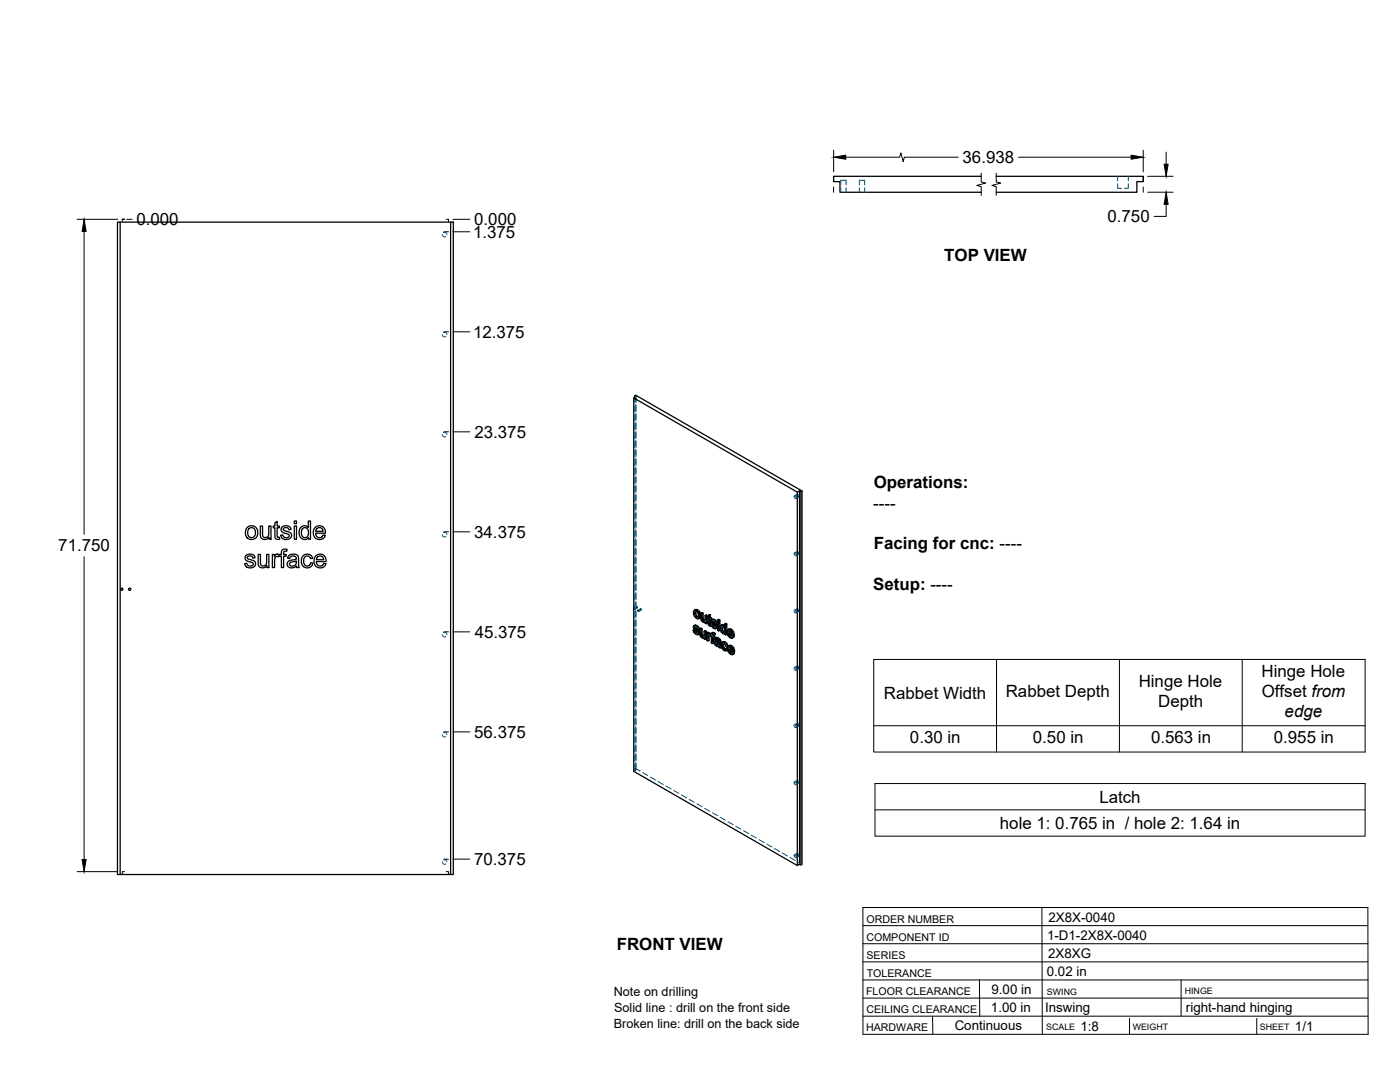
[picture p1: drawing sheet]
<svg xmlns="http://www.w3.org/2000/svg" width="559mm" height="432mm" viewBox="0 0 559 432" stroke-linecap="round" stroke-linejoin="round" font-family="sans-serif">
<!-- layer: Visible -->
<g fill="none" stroke="#000" stroke-width=".51">
<path d="M391.6 70.4h-58.9v2.1h2.6v4.2h56.3M397.6 70.4h58.7v2.1h-2.5v4.2h-56.2M48 88.6h131.9M179.9 88.6h1v260.4h-1zM253 158.8l65.2 37.6M253.3 158l.6 .3-.9 .5v149l65.2 37.6M253.3 158.6v-.6l.5-.3 66.3 38.2M318.2 196.4l.9-.5v149l-.9 .5zM319.1 195.9l.6 .3v149l-.6-.3M319.7 196.2l.4-.3v149.1l-.4 .2M98.8 210.4l1.4-.6a2.66 2.66 0 0 1 2.6 3.7 2.66 2.66 0 0 1-4.5 .6l-.3-1.1a2.82 2.82 0 0 1 .8-2.6zM99.4 210.9l.7-.3a1.97 1.97 0 0 1 1.9 2 1.97 1.97 0 0 1-2 1.9l-.7-.4-.4-1 .1-1.3z"/>
<path d="M103.9 209.9h.9v3a1.32 1.32 0 0 0 1.3 1.7 1.32 1.32 0 0 0 1.2-1.9v-2.8h.9v5.3h-.8v-.8a1.88 1.88 0 0 1-2.3 .8 1.88 1.88 0 0 1-1.2-2zM109.7 208.6l.9-.5v1.8h.9v.7h-.9v3.4l.2 .4h.7l.1 .8a1.3 1.3 0 0 1-1.5-.1 1.3 1.3 0 0 1-.4-1.4v-3.1h-.6v-.7h.6zM112.5 210.4l1.2-.6a1.92 1.92 0 0 1 2.5 1.5l-.9 .1a1.1 1.1 0 0 0-1.1-.9 1.1 1.1 0 0 0-1.1 1l.3 .2a3.4 3.4 0 0 1 2.9 1.4 2.19 2.19 0 0 1-1.5 2.2 2.19 2.19 0 0 1-2.5-.8l-.3-.9 .9-.1 .7 1h1.3a.75 .75 0 0 0 .5-.9 .75 .75 0 0 0-.9-.6 2.08 2.08 0 0 1-2.3-1.7zM117.5 209.9h.8v5.3h-.8zM117.5 207.9h.8v1.1h-.8zM120.1 210.5l1-.6a1.85 1.85 0 0 1 2 .6v-2.6h.8v7.3h-.8v-.7a2.17 2.17 0 0 1-2.6 .5 2.17 2.17 0 0 1-1.1-2.4zM120.7 211l.6-.4a2.07 2.07 0 0 1 1.8 1.3 2.07 2.07 0 0 1-.4 2.2l-.7 .4a2.09 2.09 0 0 1-1.7-1.3 2.09 2.09 0 0 1 .4-2.2zM125.7 210.5l1.6-.7a2.46 2.46 0 0 1 2.6 3h-3.9l.2 1a1.47 1.47 0 0 0 1.5 .8 1.47 1.47 0 0 0 1.2-1.1l1 .1-.4 .8-.6 .6-1.2 .3a2.78 2.78 0 0 1-2.6-1.7 2.78 2.78 0 0 1 .6-3.1zM126.5 210.9l.7-.3 .9 .1 .7 .6 .1 .7h-2.9zM98.1 221.7l1.2-.5a1.92 1.92 0 0 1 2.5 1.4l-.9 .1a1.1 1.1 0 0 0-1.1-.9 1.1 1.1 0 0 0-1 1.1l.2 .2a3.4 3.4 0 0 1 2.9 1.4 2.19 2.19 0 0 1-1.5 2.1 2.19 2.19 0 0 1-2.4-.8l-.4-.9 .9-.1 .8 1h1.2a.76 .76 0 0 0 .6-.9 .76 .76 0 0 0-.9-.6 2.08 2.08 0 0 1-2.4-1.6zM103.1 221.3h.8v2.9a1.32 1.32 0 0 0 1.4 1.7 1.32 1.32 0 0 0 1.1-1.8v-2.8h.9v5.2h-.8v-.8a1.88 1.88 0 0 1-2.2 .9 1.88 1.88 0 0 1-1.2-2.1zM108.7 221.3h.8v.8a1.27 1.27 0 0 1 2-.7l.8-.1v-.6a1.5 1.5 0 0 1 .7-1.5 1.5 1.5 0 0 1 1.6 0l-.2 .8a.81 .81 0 0 0-.8 0 .81 .81 0 0 0-.4 .8v.5h1v.7h-1v4.5h-.9v-4.5h-.8v-.4l-.2 .7a1.16 1.16 0 0 0-1.4 .1 1.16 1.16 0 0 0-.3 1.4v2.7h-.9z"/>
<path d="M115.1 221.8a2.41 2.41 0 0 1 4 .7l.3 4h-.9l-.2-.6a2.04 2.04 0 0 1-2.1 .8 2.04 2.04 0 0 1-1.6-1.8l.1-.2a2.01 2.01 0 0 1 2-1.2l.4-.1a.85 .85 0 0 0 1.1-.8 .85 .85 0 0 0-1.2-.7l-.9 .2-.5 .8-.8-.1zM115.7 224.7l2.6-.8a1.49 1.49 0 0 1-.8 1.9 1.49 1.49 0 0 1-2-.7zM120.9 221.9l1.1-.7 1.5 .1 .8 .5 .5 1-.9 .1a1.48 1.48 0 0 0-2-.9 1.48 1.48 0 0 0-.7 2.1l.1 .8a1.34 1.34 0 0 0 1.5 1 1.34 1.34 0 0 0 1.2-1.3l.9 .1-.4 1a2.49 2.49 0 0 1-3.3 .5 2.49 2.49 0 0 1-.8-3.2zM126 221.9l1.5-.8a2.46 2.46 0 0 1 2.7 3h-4l.3 1 .8 .7a1.42 1.42 0 0 0 1.9-1l.9 .1-.3 .7-.6 .7-1.2 .3a2.8 2.8 0 0 1-2.6-1.7 2.8 2.8 0 0 1 .6-3zM126.7 222.3l.7-.4 1 .1 .6 .6 .2 .8h-2.9zM276.6 251.5l.9 1.4 .6 .4 .6-.1M276.9 249.8l.6-.3 .8 .2 .9 1.4-.5 .3-.1-.6M277.3 244.8l.3-.8 1 .7 .1 1.4-.3 .4-.4-.1M277.3 251.3l-.7 .2 .5 .2M277.3 252.3l.5 .4 .4-.3M277.4 250.9l1 .9 .5-.2M277.4 251.5l-.3 .2 .2 .6 .4-.3"/>
<path d="M277.5 249.5l-.7 .5v.6l1.6 2M277.5 250.3l-.3 .3 .5-.2M277.5 245.8l.5 .6 .5-.3M277.6 251.6l.8 .9M277.6 250.3l.6 .7M277.7 249.9l.5 .4 .5-.2M277.7 244.5l-.4 .3v.5l.2 .5 .4-.3M277.7 250.4l1 1M277.7 250.4h-.5M277.7 249.5l-.7 .2M277.8 252.7l.4 .1M277.8 244v1.2l.9 1"/>
<path d="M277.8 250.6l-.4 .3-.2-.3M278 243.6l.9 1 .5-.3M278.1 249.7l-.8 .1M278.2 250.3l.4 .5 .4-.3M278.4 252.6l-.1 .2M278.4 251.8l.3 .5 .5-.3M278.5 243.4l-.5 .2-.8-.1M278.6 251.3l.7 1.2-.7 .8M278.7 252.3l.1 .5 .5-.3M278.8 252.8l-.1 .4 .4-.3M278.9 244.6l.4 1.3 .4-.3M279.1 246.7a1.85 1.85 0 0 1-2.3-2.2l.1-.7 .8-.6 .6 .1 .8 .6 .6 1.7-.2 .8-.6 .5"/>
<path d="M279.3 245.9l-.2 .8 .4-.3M279.3 250.9l.5 .3 .4-.3M279.8 251.2v2.2l.4-.2M279.8 253.4l.2 .4 .4-.2M280 253.8l.3 .3 .5-.2M280.2 245v2.2l.5-.3M280.2 247.2l.2 .4 .4-.3M280.3 254.1l.4 .1M280.4 247.6l.3 .3 .5-.2M280.6 244.7l-.4 .3-.4-.3M280.7 247.9l.4 .1M280.9 254l-.6-.7-.1-2.4-.4-.2-.5 .2 .1 2.7 .8 .9h.9v.4l.3 .3"/>
<path d="M281 251.9l.4 .3 .5-.3M281.1 254.5l-.2 .1M281.4 247.7l-.7-.6-.1-2.4-.4-.3-.4 .3v2.5l.7 1 1 .1M281.4 245.7l.5 .2 .4-.2M281.4 252.2v3l.5-.3v-3l-.4-.2-.5 .2v1.9l-.3 .4 .2-.1M281.5 248.3v.4l.4 .2M281.5 248.3l-.2 .1M281.9 245.9v3l.4-.2v-3l-.4-.3-.5 .3v1.9l-.3 .4 .2-.1M282.3 246.6l.3 .2 .2 2.6 .8 .5 .3-.2M282.6 246l-.3 .2 .3 .2v-.8l.9-.3v1.1l.5 .2v.4l-.5 .3v-.4M283 253.5l-.4 .2v.5l.4-.2M283 252.9v-.4l-.4-.2-.5 .3v3l.5 .2"/>
<path d="M283 252.5l-.5 .3-.4-.2M283.1 253.6l-.1 1.9-.4 .3v-1.6M283.1 253.6l.4 .2M283.1 253.6l-.5 .1M283.1 245.6v1l.4-.2M283.1 246.6l.4 .3 .5-.3M283.1 253l.4 .4M283.3 252.7l-.8 .5v-.4M283.3 249.3l.2 .1M283.5 249.4l.1 .5M283.5 252.8l-.8 .2M283.5 252.8l-.7 .2"/>
<path d="M283.5 245.3l-.9 .3M283.5 253.3v.4l.4 .3v2.6l.5 .2M283.5 253.5l-.1 .4M283.5 248.8l-.4 .3v-2.1l.4 .3 .3 1.8M283.6 248.9l-.5 .2M283.8 249.1l.8 1.4 .7 .4 .5-.1M283.8 249.1l-.6 .1M283.8 249.1h.1M283.8 249.3l-.3 .1M284 247.4l.6-.3 .6 .1 .8 .7 .3 .8-.5 .3-.1-.6M284.1 252.7l.9-.2 .5 .3-.1 .4-.4 .3v-.4M284.3 248h.5l1 1"/>
<path d="M284.4 253.8l.5 .3 .4-.2M284.4 248.9l-.6 .2 .4 .2M284.4 249.9l.5 .4 .4-.3M284.5 248.5l1 .9 .5-.2M284.6 249.1l-.4 .2 .1 .4 .1 .2 .5-.3M284.6 247.9l-.3 .3 .5-.3 .6 .7M284.6 247.1l-.7 .5v.7l1.6 1.9M284.6 252.4l-.6 .4-.1 .8-.4-.3 .4-.2-.4-.3M284.6 252.8l.4 .3 .5-.3M284.7 249.2l.8 .9M284.8 253.3l.5 .6v.4l-.4 .2v-.4M284.8 254.5v2.1l-.4 .2v-2.6l.5 .3"/>
<path d="M284.8 247.5l.5 .4 .5-.2M284.9 247.1l-.8 .3M284.9 250.3l.4 .1M284.9 248.2l-.4 .3-.2-.3M285 253.5l-.6-.3v.6l.4-.2M285.1 252.5l-.9 .1M285.2 247.3l-.4 .2-.4-.1M285.3 256l.5-.3 1 .3M285.3 247.9l.4 .5 .4-.2M285.4 254.7l.9-.3 1.2 .9 .4 3.1-.5 .2-.1-.4M285.5 250.2l-.1 .2M285.5 249.4l.3 .5 .5-.3"/>
<path d="M285.6 256.5l.1-.1a.86 .86 0 0 1 1.1 1M285.6 257.1l.4 .4 .5-.3M285.7 256.4l-.2 .3M285.7 248.9l.7 1.2-.7 .8M285.8 255.7l-.7 .5 .1 .9 .9 .8h.8l.1 .5 .4 .2M285.8 249.9l.1 .5 .5-.3M285.9 256.5l-.4 .2 .1 .4 .5-.2M285.9 250.4l-.1 .4 .5-.3M286 256.5l.8 .8M286 255.2l-.4 .3a.8 .8 0 0 1 .9-.1 .8 .8 0 0 1 .4 .8l-1.2-.3M286 255.2h.1M286 257.5l.5 .1"/>
<path d="M286.1 255.7l-.7 .2M286.2 254.4l-1 .4-.1 .3 .5 .4M286.3 254.9l.5 .4 .5-.3M286.4 248.6l.5 .2 .4-.2M286.4 247.4l.5 .3 .4-.3M286.5 257.6l.3-.1zM286.7 254.6l-.4 .3-.6-.2M286.8 255.3l.3 .4 .5-.3M286.9 247.7v.6l.4-.3v-.6l-.4-.2-.5 .2v.6l.5 .3M286.9 248.3l.4 .3v3l-.4 .2v-3M286.9 248.3l-.5 .3v3l.5 .2M287.1 255.7l.2 .4 .4-.2"/>
<path d="M287.3 256.1v2.1l.5-.3M287.8 249.6l.8-.3 .6 .3M288.1 250.1l.7 .2 .4 .9v1.1l-.6 .1M288.1 251.9l.5 .5 .4-.2M288.1 250.1l-.2 .8M288.2 256.3l.7-.3 .6 .2 .6 .6 .4 .9-.4 .3-.4-.9M288.3 257.6l.2 1 .5-.3M288.3 250.6l-.4 .3v.5l.2 .5 .4-.3M288.4 249.3l-.9 .7v1.5l.7 1.1 .7 .4 .4-.2v.4l.4 .2M288.4 250.1v1.3l.8 .8M288.5 258.6l.5 .6 .5-.3M288.5 249.7l.4 .3"/>
<path d="M288.8 257.3l-.5 .3 .4-.8 1.4 1.2M288.8 256.8l.1 1.4 .7 .8M288.9 256l-.5 .3a2.1 2.1 0 0 0 1.4 3.4M289 249.4l-.5 .3-.6-.2M289 256.5l.7 .6 .5-.2M289.2 249l.5 .3 .4-.3M289.3 252.8l-.2 .1M289.5 256.2l-.5 .3-.6-.2M289.7 249.3v4.1l.4-.2v-4.2l-.4-.2-.5 .2v1.5l-.3-.5 .3-.1M289.7 258.8l-.2 .4h-.5M290.4 259l-.6 .7 .6-.4M290.4 258.7l-.7 .1 .4 .3"/>
<path d="M290.9 253.5l.6 .6 .4-.3M291.1 252l-.4 .2 1.4 .8-.7-1.2-.5-.1-.2 .5M291.2 251.7l-.1 .3 .9 .5M291.2 252.9l.9 1M291.3 258.5l-.5 .3 1.5 .8-.8-1.3h-.4l-.3 .5M291.3 258.3v.2l.8 .5M291.4 253.3l-.5 .2-.2-.9 1.9 1.1M291.4 259.5l.8 1M291.4 251.4l.9 .9 .4-.3M291.5 254.1l.4 .1M291.5 259.8l-.5 .3-.2-.9 2 1.1M291.6 257.9l.8 .9 .5-.2"/>
<path d="M291.9 251.1l-1.3 .2M292 257.7l-1.3 .1M292.1 253.9l.5 .3 .5-.3M292.1 253.9l-.1 .2M292.3 252.3l.3 1.3 .5-.3M292.4 258.8l.4 1.4 .4-.3M292.5 253.7l-.4 .2M292.6 253.6l.5-.1v-.5l-.7-1.5-1.1-.6-.7 .4-.4 1.1 .4 1.3 1.3 1 .7-.5M292.7 253.7l.4 .2-.2 .3-.6 .4M291 260.1l.6 .6 .4-.3M291.6 260.7l.4 .1M292.3 260.4l.4 .4 .5-.3"/>
<path d="M292.3 260.4l-.2 .3M292.6 260.2l-.3 .2M292.8 260.2l.4-.2v-.7l-.7-1.3-1-.5-.8 .3-.4 1 .4 1.4 1.2 1h.6l.2-.4M292.8 260.2l.3 .5-.7 .5M48 349v-260.4h-1.1v260.4h133"/>
<circle cx="48.6" cy="235.2" r=".46"/>
<circle cx="51.8" cy="235.2" r=".46"/>
<circle cx="253.2" cy="242.9" r=".24"/>
<circle cx="254.8" cy="243.8" r=".24"/>
</g>
<!-- layer: Hidden -->
<g fill="none" stroke="#00557f" stroke-width=".4">
<path d="M335.6 73.7v-1.8h2.1v1.8M335.6 74.9v1.8M337.7 74.9v1.8M343 73.7v-1.8h2.1v1.8M343 74.9v1.8M345.1 74.9v1.8M446.1 73.3v1.8h1.5M446.1 70.4v1.8M450.3 73.3v1.8h-1.5M450.3 70.4v1.8M176.6 93.6l.6 .9 .7-.1M177 92.8l1 .1 .4 .7"/>
<path d="M176.6 133.5l.4 .8h.9M177 132.8h1l.4 .7M253.3 158.6v2.2M253.8 157.7v2.5M253.9 158.3v2.5M176.6 173.5l.4 .7h.9M177 172.7h1l.4 .8M253.3 162v2.3M253.3 165.5v2.4M253.3 169.1v2.4M253.3 172.7v2.3M253.3 176.3v2.3"/>
<path d="M253.3 179.8v2.4M253.8 161.4v2.4M253.8 165v2.3M253.8 168.5v2.4M253.8 172.1v2.4M253.8 175.7v2.4M253.8 179.3v2.3M253.9 162v2.3M253.9 165.5v2.4M253.9 169.1v2.4M253.9 172.7v2.3M253.9 176.3v2.3"/>
<path d="M253.9 179.8v2.4M253.3 183.4v2.4M253.3 187v2.4M253.3 190.5v2.4M253.3 194.1v2.4M253.3 197.7v2.4M253.8 182.8v2.4M253.8 186.4v2.4M253.8 190v2.3M253.8 193.5v2.4M253.8 197.1v2.4M253.9 183.4v2.4"/>
<path d="M253.9 187v2.4M253.9 190.5v2.4M253.9 194.1v2.4M253.9 197.7v2.4M317 197.9a.56 .56 0 0 1 .7 .3 .56 .56 0 0 1-.3 .7l-.4-.5zM318 197.3a.54 .54 0 0 1 .8 .3 .54 .54 0 0 1-.4 .7zM318.1 197.3l-1 .5M318.7 198.4l-1 .5M176.6 213.4l.4 .8 .9-.1M177 212.6h1l.4 .8M253.3 201.3v2.3M253.3 204.8v2.4"/>
<path d="M253.3 208.4v2.4M253.3 212v2.4M253.3 215.5v2.4M253.3 219.1v2.4M253.8 200.7v2.4M253.8 204.3v2.3M253.8 207.8v2.4M253.8 211.4v2.4M253.8 215v2.4M253.8 218.5v2.4M253.9 201.3v2.3M253.9 204.8v2.4"/>
<path d="M253.9 208.4v2.4M253.9 212v2.4M253.9 215.5v2.4M253.9 219.1v2.4M253.3 222.7v2.4M253.3 226.3v2.3M253.3 229.8v2.4M253.3 233.4v2.4M253.3 237v2.4M253.8 222.1v2.4M253.8 225.7v2.4M253.8 229.3v2.3"/>
<path d="M253.8 232.8v2.4M253.8 236.4v2.4M253.8 240v2.4M253.9 222.7v2.4M253.9 226.3v2.3M253.9 229.8v2.4M253.9 233.4v2.4M253.9 237v2.4M317 220.7a.56 .56 0 0 1 .7 .3 .56 .56 0 0 1-.3 .8l-.4-.5zM318.1 220.1a.53 .53 0 0 1 .7 .3 .53 .53 0 0 1-.5 .7zM318.1 220.1l-1 .6M318.7 221.2l-1 .6"/>
<path d="M176.6 253.3l.4 .8h.9M177 252.5h1l.4 .8M253.3 240.6v2.3M253.3 244.1v2.4M253.3 247.7v2.4M253.3 251.3v2.3M253.3 254.8v2.4M253.3 258.4v2.4M253.8 243.5v2.4M253.8 247.1v2.4M253.8 250.7v2.4M253.8 254.3v2.3"/>
<path d="M253.8 257.8v2.4M253.9 240.6v2.3M253.9 244.1v2.4M253.9 247.7v2.4M253.9 251.3v2.3M253.9 254.8v2.4M253.9 258.4v2.4M254.1 242l-1 .6M254.4 242.5l-1 .6M255.7 242.9l-1 .6M256 243.5l-1 .5M277.1 251.2l.4 1"/>
<path d="M277.2 250l-.5 .2M277.3 249.7l-.5 .2M277.3 244.2l-.5 .3M277.3 251.3l.3 .3M277.3 250.4l-.5 .3M277.4 249.5l-.2 .7 .7 1a1.05 1.05 0 0 1 .8 1.3h-.3l.4-.2M277.5 252.2l.9 .7 .6 .1M277.5 252.2l-.5 .2M277.5 251.4l-.1 .1M277.6 250.9l-.5 .2M277.6 245.6l.9 .9 .9 .1M277.6 250.2l-.1 .1"/>
<path d="M277.6 245.6l-.5 .3M277.6 250.3l.1-.3 .5 .1 1 1M277.7 243.2l-.4 .9 .3 1.5M277.7 250l-.5 .3M277.9 243.8l-.1 .2M277.9 243.8l.7 .1 .6 .9v1.1l-.5 .3M277.9 243.8l-.4 .2M278.2 250.1l-.5 .3M278.2 252.9l-.4 .2M278.2 251l.4 .3M278.2 252.8l.5-.2-.4 .2M278.5 243.8l-.5 .3"/>
<path d="M278.5 246.5l-.5 .3M278.6 250.5l-.5 .2M278.7 251.9l-.5 .3M278.7 250.9l-.4 .3M278.8 253l-.5 .3M279 246.1l-.4 .3M279 244.4l-.4 .3M279.1 246.7l-.4 .3M279.2 245.4l-.4 .2M279.8 250.7l.1 2.7 .8 .9 .8-.1v.5l.4 .2M279.8 253l-.4 .3M280 253.5l-.5 .2"/>
<path d="M280.2 244.4l.2 2.8 .7 .8h.8v.4l.4 .3M280.2 246.8l-.4 .3M280.2 253.9l-.4 .3M280.4 247.2l-.5 .3M280.6 247.7l-.4 .2M280.7 254.3l-.5 .2M281.1 248l-.5 .3M281.1 254l-.2 .1M281.3 254.4l-.2 .1M281.4 253.8l-.6 .4M281.5 251.7l-.1 1.9-.5 .4M281.5 254.2l-.4 .3"/>
<path d="M281.5 254.7l-.4 .2M281.6 247.7l-.3 .2M281.7 247.7l-.5 .2M281.8 247.6l-.5 .2M281.9 245.4l-.1 2-.4 .3M281.9 248.4l-.4 .3M281.9 248l-.4 .3 .2-.2M282.3 246.2v.4l.5-.3M282.6 252.3v3l.4 .2M282.6 255.3l-.5 .3M282.8 245.9l-.2 .1M283 253l-.5 .2"/>
<path d="M283.1 245.4v.7l-.3-.2v.4l.3 .2v2.4l.9 .7-.2-.5M283.1 253.4l-.1 .1M283.1 246.5l-.5 .3M283.1 246.1l-.5 .3M283.1 248.9l-.4 .2M283.2 252.8l-.2 .1M283.2 253.3l-.4 .2M283.3 253.2l-.5 .3M283.3 249.2l-.4 .2M283.5 253.3l-.4 .3 .3-.4 .4 .4 .2-.3 .4 .4v2.6l.4 .3M283.5 246.7l-.4 .3M283.7 249.5l-.4 .3"/>
<path d="M284 247l-.5-.3v.6M284 253.2l-.5 .2M284 253.3l-.5 .2M284 249.2l-.2 .1M284 249.6l-.1 .1M284.2 248.9l.4 .9M284.3 247.6l-.5 .3M284.4 253.3l-.9 .4M284.4 256.3l-.5 .3M284.4 253.7l-.5 .3M284.4 247.3l-.5 .2M284.4 248.9l.3 .3"/>
<path d="M284.4 252.6l-.4 .2M284.4 248.1l-.5 .2M284.5 247.1l-.1 1.1 1.3 1.2a.36 .36 0 0 1 .3 .4 .36 .36 0 0 1-.4 .4l.3-.3M284.5 252.4l-.1 .9-.4-.2M284.6 249.8l.9 .7 .6 .1M284.6 249.8l-.5 .2M284.6 249v.1M284.7 248.5l-.5 .3M284.7 247.8l-.1 .1M284.8 247.9v-.3l.5 .1 1 1M284.8 254l-.4 .2M284.8 247.6l-.4 .3"/>
<path d="M284.9 253l-.5 .2M285.2 253l-.5 .3M285.3 247.7l-.5 .3M285.3 254.3l-.5-.3v.5M285.3 254.7l.5-.3-.2 .5 .4 .3a.87 .87 0 0 1 1 0 .87 .87 0 0 1 .3 .9l-.5-.1M285.4 248.6l.3 .3M285.4 250.4l.4-.2-.9 .5M285.4 253.2l-.5-.2-.1 .3M285.5 256.2l-.4 .3M285.6 255.8l-.5 .3M285.6 254.9l-.5 .2M285.7 248.1l-.5 .2"/>
<path d="M285.7 255.7l-.2 .6 .3 .7 .8 .7h.7l.1 .4M285.7 256.9l-.4 .3M285.8 249.6l-.5 .2M285.9 248.5l-.5 .3M285.9 250.7l-.5 .2M285.9 256.5l.3-.3a.77 .77 0 0 1 .9 .2 .77 .77 0 0 1 0 .9h-.3M286.2 256.2l-.6 .3 .4-.3M286.2 254.9l-.4 .2M286.4 257.6l-.5 .2M286.7 255l-.5 .3M286.9 257.7l-.5 .3M286.9 248.3v3l.4 .3"/>
<path d="M286.9 247.2v.5l.4 .3M286.9 251.3l-.5 .3M286.9 247.7l-.5 .3M287.1 257.3l-.4 .3M287.2 255.5l-.5 .2M287.2 257.2l-.3 .2M287.3 256.5l-.4 .3M287.3 256l-.4 .2M287.3 256.1l-.4 .3M287.3 257.7l-.4 .2M287.4 258.1l.5 .3M287.4 258.1l-.4 .3"/>
<path d="M287.9 250.4l-.5 .2M288 251.3l-.5 .2M288 249.6l-.5 .3M288.2 249.3l-.3 .8 .3 1.6 .8 .9 .7-.1v.4l.4 .3M288.3 257.1l-.5 .3M288.4 252.1l-.4 .2M288.4 256.3l-.4 .3M288.5 249.9l-.1 .2M288.5 249.9l.7 .1 .5 1v.9l-.5 .3M288.5 249.8l-.4 .3 .4-.2M288.6 258.4l-.4 .3M288.6 256.1l-.3 .7 .2 1.5 .7 .8 1 .4"/>
<path d="M288.8 256.8l.7-.2 .6 1 .4 .1M289 256.6l-.5 .3M289 252.6l-.5 .2M289 249.9l-.5 .2M289.4 249.8l-.2 .1M289.5 259.4l-.5 .2M289.5 256.6l-.4 .3M289.5 252.2l-.4 .3M289.5 250.4l-.4 .3M289.6 252.6l-.3 .2M289.6 259h.3M289.7 248.8v1.5l-.5-.7"/>
<path d="M289.7 250.3l-.5 .2M289.7 251.5l-.4 .2M289.7 252.9l-.4 .3M289.7 252.5l-.4 .3M289.9 257l-.5 .3M289.9 259l-.4 .2M290.1 257.6l-.5 .3M290.1 258.6l-.2 .4M290.4 258.7l.2 .2-.2 .4M290.6 258.9l-.2 .1M290.7 252l-.5 .3M290.8 258.6l-.5 .2"/>
<path d="M291 251l-.3 .8 .3 1.5 1 1 .8 .1M291 253.3l-.4 .3M291.1 252.4l-.4 .2M291.1 259.9l-.4 .3M291.1 257.6l-.3 .7 .3 1.6 .9 .9 .9 .1M291.2 252.9l-.1-.5 2 1.1M291.3 258.9l-.5 .3M291.4 259.5l-.1-.6 1.9 1.1M291.4 251.5l-.2 .2M291.4 251.5l.8 .3 .4 1-.6-.3M291.4 251.5l-.5 .2M291.5 258l-.2 .3"/>
<path d="M291.5 258l.9 .4 .3 1-.6-.4M291.5 258l-.4 .3M291.9 251.5l-.5 .3M291.9 254.3l-.5 .2M292 258.1l-.4 .2M292.1 253.9h.2M292.4 253.9l-.4 .2 .3-.2M292.4 252.1l-.4 .3M292.6 258.7l-.5 .3M292.6 252.8l-.5 .2M292.6 253.6l-.1 .1M292.7 254.4l-.5 .3"/>
<path d="M292.7 253.7l-.4 .2M292.7 259.4l-.4 .2M317 243.6a.54 .54 0 0 1 .7 .3 .54 .54 0 0 1-.3 .7zM318.1 243a.56 .56 0 0 1 .7 .3 .56 .56 0 0 1-.4 .7l-.4-.5zM318.1 243l-1 .5M318.7 244.1l-1 .5M253.3 262v2.4M253.3 265.6v2.3M253.3 269.1v2.4M253.3 272.7v2.4M253.3 276.3v2.4M253.3 279.8v2.4"/>
<path d="M253.8 261.4v2.4M253.8 265v2.4M253.8 268.6v2.3M253.8 272.1v2.4M253.8 275.7v2.4M253.8 279.3v2.4M253.9 262v2.4M253.9 265.6v2.3M253.9 269.1v2.4M253.9 272.7v2.4M253.9 276.3v2.4M253.9 279.8v2.4"/>
<path d="M292.2 260.5h.3M292.5 260.5l-.4 .2M292.5 260.5l-.9 .6M292.7 260.2h-.1M292.8 261l-.5 .3M292.8 260.2l-.3 .3M317 266.4a.56 .56 0 0 1 .7 .3 .56 .56 0 0 1-.3 .8l-.4-.6zM318.1 265.8a.56 .56 0 0 1 .7 .4 .56 .56 0 0 1-.4 .7l-.4-.5zM318.1 265.8l-1 .6M318.7 266.9l-1 .6M176.6 293.2l.3 .7 1 .1M177 292.4l1 .1 .4 .7"/>
<path d="M253.3 283.4v2.4M253.3 287v2.4M253.3 290.6v2.3M253.3 294.1v2.4M253.3 297.7v2.4M253.8 282.9v2.3M253.8 286.4v2.4M253.8 290v2.4M253.8 293.6v2.4M253.8 297.1v2.4M253.9 283.4v2.4M253.9 287v2.4"/>
<path d="M253.9 290.6v2.3M253.9 294.1v2.4M253.9 297.7v2.4M317 289.2a.56 .56 0 0 1 .7 .4 .56 .56 0 0 1-.3 .7l-.4-.4zM318 288.7a.55 .55 0 0 1 .8 .3 .55 .55 0 0 1-.4 .7zM318.1 288.6l-1 .6M318.7 289.7l-1 .6M253.3 301.3v2.4M253.3 304.8v2.2M253.8 306.7l-.5 .3 .6 .3-.9 .5M253.8 306.7l1.7 1M253.8 300.7v2.4"/>
<path d="M253.8 304.3v2.4M253.9 301.3v2.4M253.9 304.8v2.5M256.5 308.3l2.1 1.2M259.6 310.1l2.1 1.2M262.7 311.9l2.1 1.2M265.8 313.7l2.1 1.2M268.9 315.4l2.1 1.2M272 317.2l2 1.2M275.1 319l2 1.2M317 312.1a.56 .56 0 0 1 .7 .3 .56 .56 0 0 1-.3 .7l-.4-.5zM318.1 311.5a.56 .56 0 0 1 .7 .4 .56 .56 0 0 1-.4 .7l-.4-.6z"/>
<path d="M318.1 311.5l-1 .6M318.7 312.6l-1 .6M278.2 320.8l2 1.2M281.3 322.6l2 1.2M284.4 324.4l2 1.1M287.5 326.1l2 1.2M290.6 327.9l2 1.2M293.6 329.7l2.1 1.2M296.8 331.5l2 1.2M299.8 333.3l2.1 1.2M302.9 335.1l2.1 1.2M306 336.8l2.1 1.2"/>
<path d="M309.1 338.6l2.1 1.2M176.6 344l.3 .7 1 .1M177 343.2l1 .1 .4 .7M312.2 340.4l2.1 1.2M315.3 342.2l2.1 1.2M317 341.2a.56 .56 0 0 1 .7 .3 .56 .56 0 0 1-.3 .7l-.4-.5zM318 340.6a.54 .54 0 0 1 .8 .3 .54 .54 0 0 1-.4 .7zM318.1 340.6l-1 .5M318.4 344l1.7 1M318.7 341.7l-1 .5"/>
<circle cx="254.2" cy="242.3" r=".27"/>
<circle cx="255.8" cy="243.2" r=".26"/>
</g>
<!-- layer: Reference -->
<g fill="none" stroke="#000" stroke-width=".4">
<path d="M332.7 70.4v2.1M332.7 74.6v2.1M456.3 70.4v2.1M456.3 74.6v2.1M48.8 87.5v.9M49.7 87.5h-.9h.9M177.2 92.5h1.8M178.1 87.5h.9v.9M177.2 132.4h1.8M177.2 172.3h1.8M177.2 212.2h1.8M177.2 252.2h1.8"/>
<path d="M177.2 292.1h1.8M49.7 347.9h-.9v.9M177.2 342.9h1.8M178.1 347.9h.9v.9"/>
</g>
<!-- layer: Hidden Narrow -->
<path d="M278.2 251.5l-.4 .3M279.8 252.5l-.5 .3M280.2 246.3l-.4 .3M281.5 253.3l-.5 .2M281.9 247l-.5 .3M283.1 248.2l-.5 .3M284.4 253l-.5 .3M284.8 253.3h.1M285.3 249.1l-.4 .3M286.6 256.3l-.5 .3M287.3 256.7l-.4 .3" fill="none" stroke="#000" stroke-width=".4"/>
<!-- layer: Visible Narrow -->
<path d="M278.2 251l-.4 .2M280.2 252.6l-.4 .3M280.6 246.4l-.4 .2M283.5 248.5l-.4 .3M284.8 253.3l-.4 .3M285.3 248.6l-.4 .2M286.5 255.8l-.4 .3M287.8 256.3l-.5 .3M287.8 257l-.5 .3" fill="none" stroke="#000" stroke-width=".4"/>
<!-- layer: Titleblock -->
<g fill="none" stroke="#000" stroke-width=".4">
<path d="M344.4 362.2h201.6l.1 50.6h-201.7zM344.4 376.6h201.6M344.4 369.4h201.6M415.9 362.2l.1 50.6M344.4 383.9h201.6M344.4 398.3h201.6M344.4 391.1h201.6M390.9 391.1l.2 14.4M471.4 391.1v14.4M344.4 405.5h201.7M372.2 405.5l.1 7.3M450.8 406.4v6.4"/>
<path d="M501.6 406.4v6.4"/>
</g>
<!-- layer: FD_Dimensions -->
<g fill="none" stroke="#000" stroke-width=".4">
<path d="M332.7 59.9v8.7M456.3 59.9v8.7M337.6 62.7h21.5l.5-1.7 .9 3.5 .5-1.8h21.5M406.6 62.7h44.9M458.1 70.4h10.1M458.1 76.7h10.1M465.5 60.7v4.8M30.8 87.5h16.2M33.6 92.4v120.8M50.6 87.5h2.1M180.8 87.5h6.7M180.8 92.5h6.7"/>
<path d="M465.5 81.5v4.9h-4.9M180.8 132.4h6.7M180.8 172.3h6.7M180.8 212.2h6.7M33.6 222.2v120.8M180.8 252.2h6.7M180.8 292.1h6.7M30.8 347.9h16.2M180.8 342.9h6.7"/>
</g>
<path d="M332.7 62.7l4.9-.8v1.6zM451.5 61.9l4.8 .8-4.8 .8zM464.7 65.5h1.6l-.8 4.9zM33.6 87.5l.8 4.9h-1.6zM465.5 76.7l.8 4.8h-1.6zM32.8 343h1.6l-.8 4.9z" fill="#000" stroke="#000" stroke-width=".4"/>
<!-- layer: Break Lines -->
<path d="M391.6 69.1v3.5l1.8 .5-3.5 .9 1.7 .5v3.5M397.6 69.1v3.5l1.8 .5-3.5 .9 1.7 .5v3.5" fill="none" stroke="#000" stroke-width=".4"/>
<!-- layer: Custom Tables -->
<path d="M348.7 263.2h196.2v36.9h-196.2zM397.8 263.2v36.9M446.8 263.2v36.9M495.8 263.2v36.9M348.7 289.6h196.2M349.2 312.7h195.7v21h-195.7zM349.2 323.2h195.7" fill="none" stroke="#000" stroke-width=".4"/>
<g font-size="6.7">
<text x="384.2" y="65.1">36.938</text>
<text x="54.5" y="89.9">0.000</text>
<text x="189.3" y="89.9">0.000</text>
<text x="442" y="88.7">0.750</text>
<text x="188.8" y="94.9">1.375</text>
<text x="376.9" y="104.1">TOP VIEW</text>
<text x="188.8" y="134.8">12.375</text>
<text x="189.4" y="174.7">23.375</text>
<text x="348.7" y="194.9">Operations:</text>
<text x="348.5" y="203">----</text>
<text x="189.3" y="214.6">34.375</text>
<text x="23.3" y="220">71.750</text>
<text x="348.7" y="219.2">Facing for cnc: ----</text>
<text x="348.5" y="235.3">Setup: ----</text>
<text x="189.5" y="254.5">45.375</text>
<text x="454.5" y="274.1">Hinge Hole</text>
<text x="503.6" y="270">Hinge Hole</text>
<text x="352.8" y="278.8">Rabbet Width</text>
<text x="401.4" y="278.2">Rabbet Depth</text>
<text x="503.6" y="278.2">Offset from</text>
<text x="462.3" y="282.2">Depth</text>
<text x="512.8" y="286.2">edge</text>
<text x="189.3" y="294.4">56.375</text>
<text x="363.2" y="296.5">0.30 in</text>
<text x="412.3" y="296.5">0.50 in</text>
<text x="459.4" y="296.5">0.563 in</text>
<text x="508.4" y="296.5">0.955 in</text>
<text x="438.8" y="320.3">Latch</text>
<text x="399.1" y="330.9">hole 1: 0.765 in / hole 2: 1.64 in</text>
<text x="189.2" y="345.2">70.375</text>
<text x="246.2" y="379.1">FRONT VIEW</text>
</g>
<g font-size="5.3">
<text x="418.5" y="367.9">2X8X-0040</text>
<text x="417.9" y="375">1-D1-2X8X-0040</text>
<text x="418.4" y="382.3">2X8XG</text>
<text x="417.8" y="389.5">0.02 in</text>
<text x="395.8" y="396.8">9.00 in</text>
<text x="395.5" y="403.7">1.00 in</text>
<text x="417.2" y="404.1">Inswing</text>
<text x="473.4" y="403.8">right-hand hinging</text>
<text x="381.1" y="411">Continuous</text>
<text x="431.3" y="411.5">1:8</text>
<text x="516.9" y="411.5">1/1</text>
</g>
<g font-size="5.1">
<text x="245" y="397.3">Note on drilling</text>
<text x="245.1" y="403.8">Solid line : drill on the front side</text>
<text x="245" y="410.3">Broken line: drill on the back side</text>
</g>
<g font-size="4.3">
<text x="345.8" y="368.4">ORDER NUMBER</text>
<text x="345.8" y="375.5">COMPONENT ID</text>
<text x="345.8" y="382.7">SERIES</text>
<text x="345.9" y="389.9">TOLERANCE</text>
<text x="345.7" y="397.2">FLOOR CLEARANCE</text>
<text x="345.8" y="404.4">CEILING CLEARANCE</text>
<text x="345.7" y="411.6">HARDWARE</text>
</g>
<g font-size="3.5">
<text x="417.9" y="397">SWING</text>
<text x="472.9" y="396.7">HINGE</text>
<text x="417.5" y="410.9">SCALE</text>
<text x="452.1" y="410.9">WEIGHT</text>
<text x="502.9" y="410.9">SHEET</text>
</g>
</svg>
